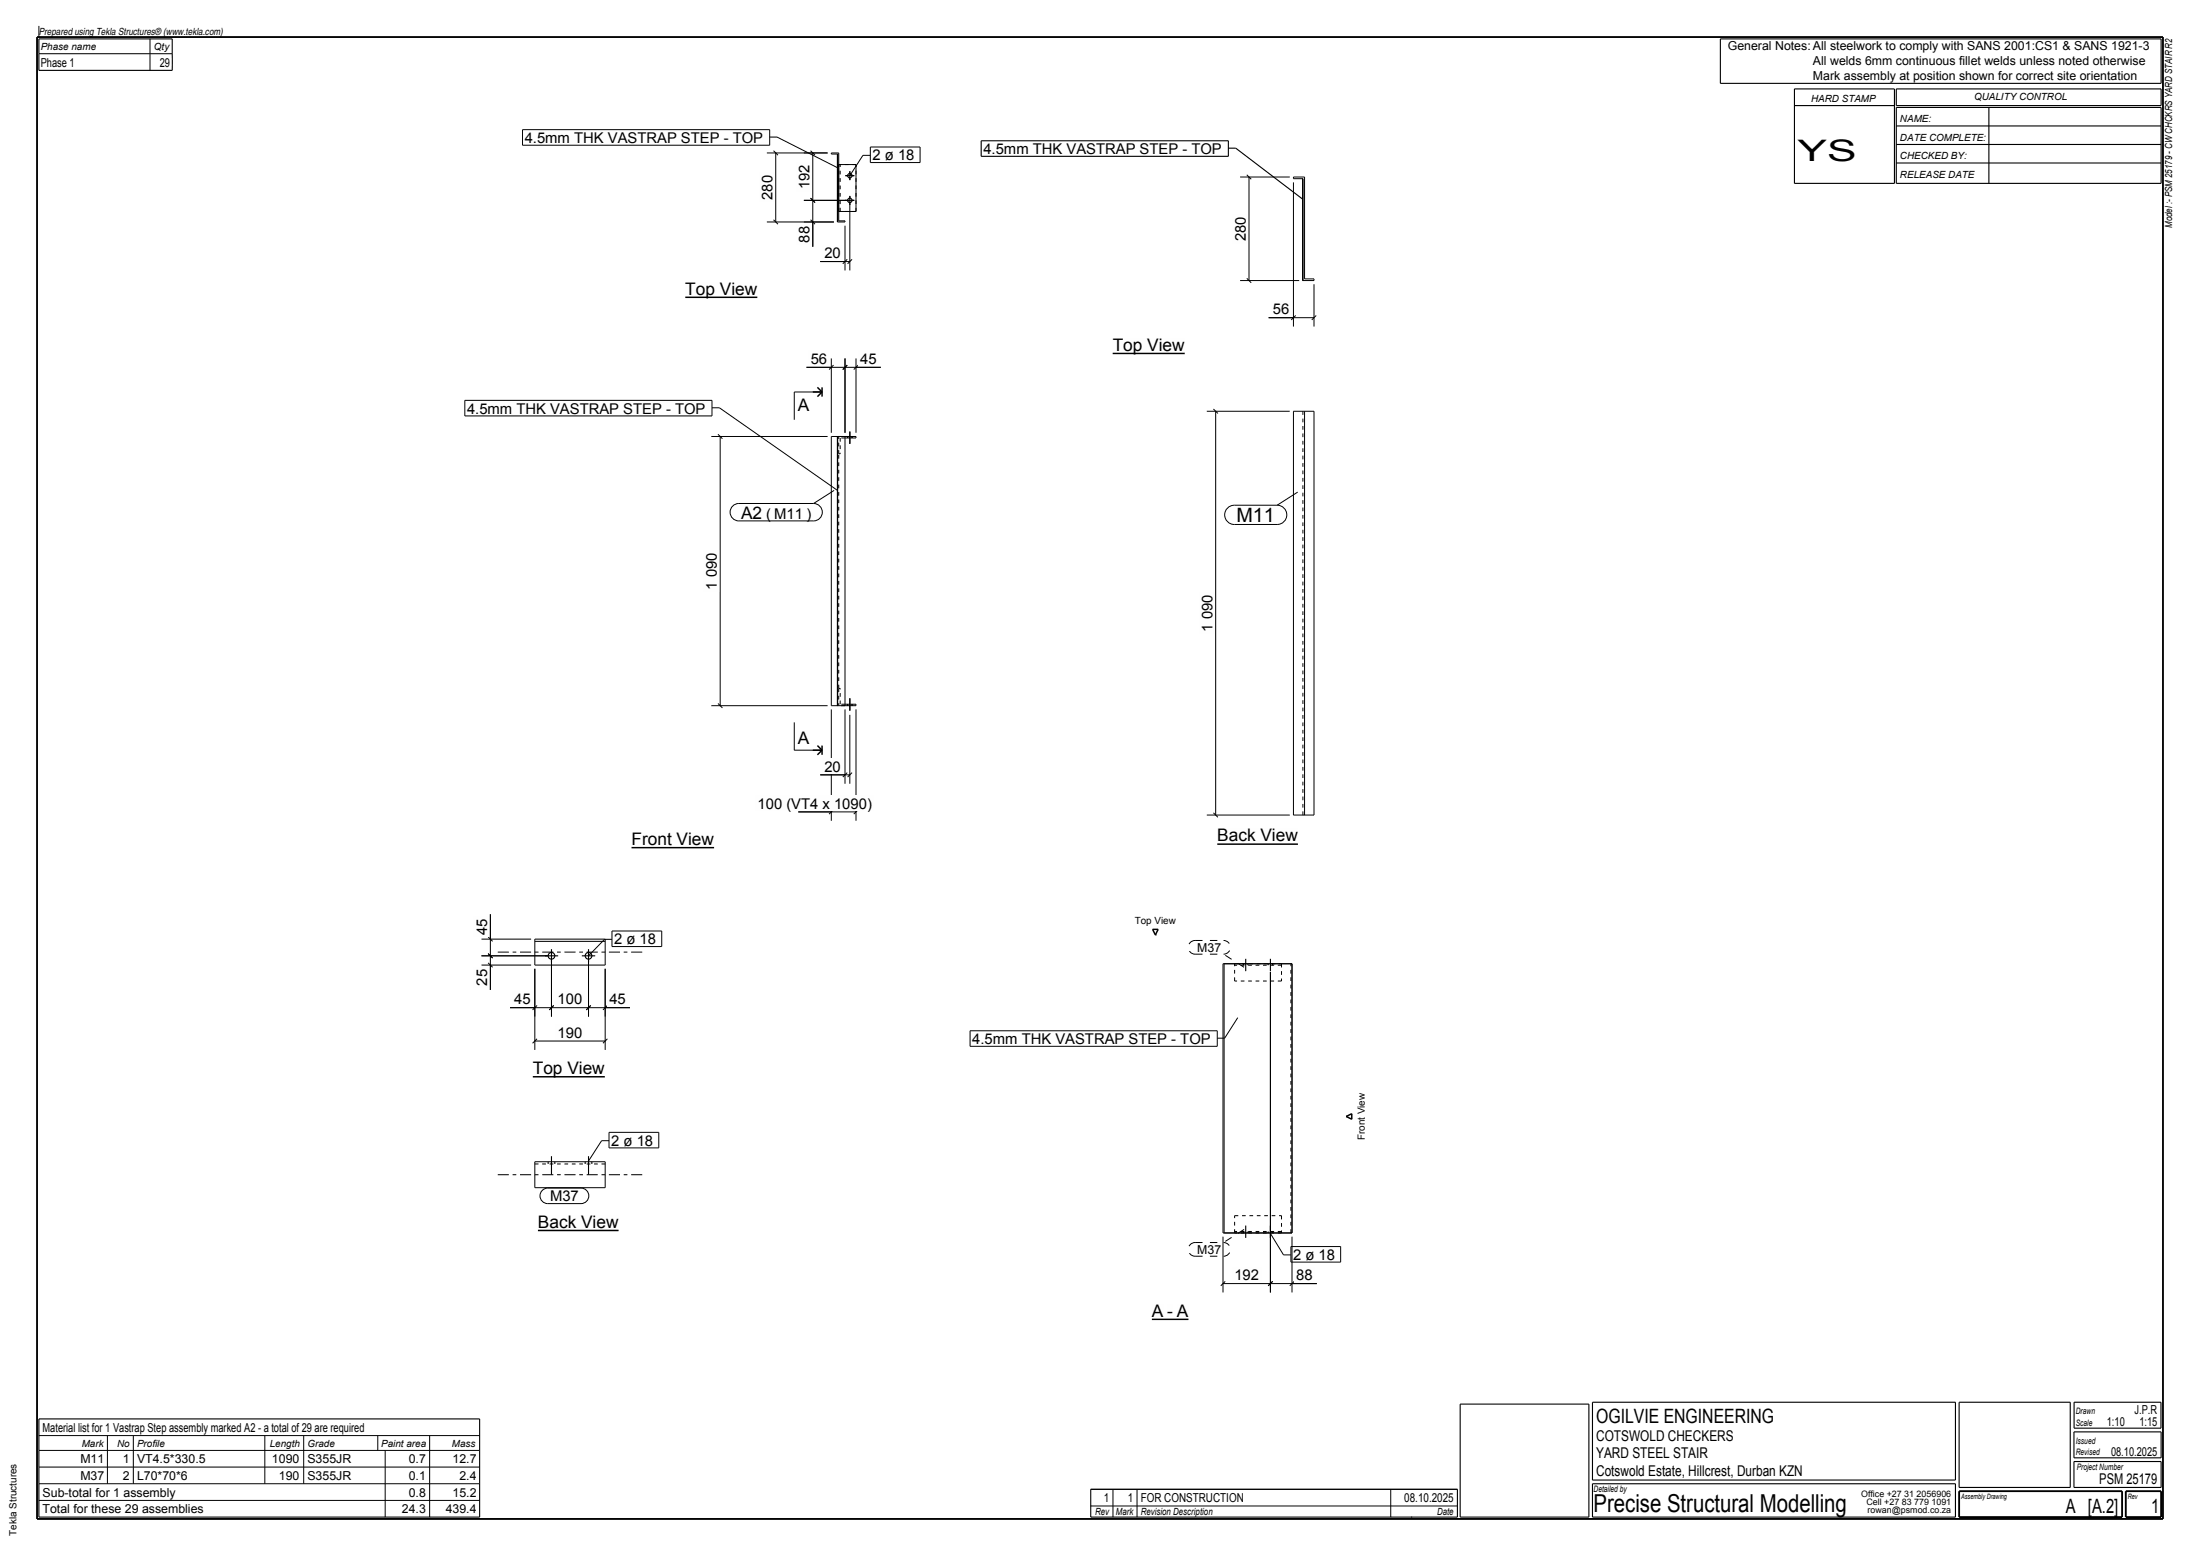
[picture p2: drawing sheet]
<svg xmlns="http://www.w3.org/2000/svg" width="594mm" height="420mm" viewBox="0 0 594 420" stroke-linecap="round" stroke-linejoin="round" font-family="sans-serif">
<path d="M10 10h574v400h-574z" fill="none" stroke="#000" stroke-width=".5"/>
<path d="M170.5 228.8h22.3" fill="none" stroke="#000" stroke-width=".4"/>
<path d="M170.5 224.6h22.3v3.4h-22.3z" fill-rule="evenodd" fill="#fefefb"/>
<path d="M185 80.2h19.5" fill="none" stroke="#000" stroke-width=".4"/>
<path d="M185 76h19.5v3.5h-19.5z" fill-rule="evenodd" fill="#fefefb"/>
<path d="M311 356.1h9.9" fill="none" stroke="#000" stroke-width=".4"/>
<g fill="#fefefb">
<path d="M311 351.9h3.1v3.5h-3.1z" fill-rule="evenodd"/>
<path d="M315.2 351.9h1.5v3.5h-1.5z" fill-rule="evenodd"/>
<path d="M317.8 351.9h3.1v3.5h-3.1z" fill-rule="evenodd"/>
</g>
<path d="M311.2 250.9h1.5l-.7 1.5zM143.9 290.6h19.4M363.5 301.4l1.5-.8v1.5z" fill="none" stroke="#000" stroke-width=".4"/>
<path d="M143.9 286.4h19.4v3.5h-19.4z" fill-rule="evenodd" fill="#fefefb"/>
<path d="M145.2 332.1h21.8" fill="none" stroke="#000" stroke-width=".4"/>
<path d="M145.2 327.9h21.8v3.5h-21.8z" fill-rule="evenodd" fill="#fefefb"/>
<path d="M300.4 95.4h19.5" fill="none" stroke="#000" stroke-width=".4"/>
<path d="M300.4 91.2h19.5v3.5h-19.5z" fill-rule="evenodd" fill="#fefefb"/>
<path d="M328.7 227.9h21.7" fill="none" stroke="#000" stroke-width=".4"/>
<path d="M328.7 223.6h21.7v3.5h-21.7z" fill-rule="evenodd" fill="#fefefb"/>
<g fill="none" stroke="#000" stroke-width=".27" stroke-dasharray="1 1 1 1" stroke-linecap="butt">
<path d="M226.5 57.1v-12.7M226.9 57.1v-12.7M231.1 57.1h-4.6M231.1 57.1v-12.7M231.1 44.4h-4.6M226.5 117.8h1.7M226.9 118.2v4.3M228.2 118.2h-1.3M226.5 122.5v-4.7M226.9 122.5h-.4M226.5 185.8v4.7M226.5 185.8v-63.3"/>
<path d="M226.9 190.1v-4.3M226.9 185.8h-.4M228.2 190.5h-1.7M228.2 190.1h-1.3M351.8 220v-109M333.3 264.8v-4.7M333.3 260.1h12.7M346 260.5h-12.7M346 260.1v4.7M346 264.8h-12.7M163.4 314.2h-19M333.3 332.8v-4.7"/>
<path d="M333.3 328.1h12.7M346 328.1v4.7M346 332.8h-12.7M346 332.4h-12.7M348.5 332.8v-72.7"/>
</g>
<g fill="none" stroke="#000" stroke-width=".3">
<path d="M10.5 10.5h36v8.5h-36zM464.5 10.5h119v12h-119zM331.7 40h2l18 13.8M484.5 24h27v25.5h-27zM484.5 28.5h27M512 24h71.5v4.5h-71.5zM512 29h71.5v20.5h-71.5zM512 34h71.5M512 39h71.5M537 29v20.5M228.3 54.1h2.4M228.3 47.4h2.4"/>
<path d="M229.5 46.2v2.4M229.5 52.9v2.4M512 44h71.5M228.9 117.8v.4M229.5 116.5v3.3M230.1 117.8v.4M228.9 190.1v.4M229.5 188.5v3.3M230.1 190.1v.4M147.1 258h3.6M148.9 256.2v3.6M157.1 258h3.6"/>
<path d="M158.9 256.2v3.6M336.3 258.8v3.3M343 258.8v3.3M335.7 260.1v.4M336.9 260.1v.4M342.4 260.1v.4M343.6 260.1v.4M148 313.6v.6M148.9 312.1v5M149.8 313.6v.6M158 313.6v.6M158.9 312.1v5"/>
<path d="M159.8 313.6v.6M335.7 332.4v.4M336.3 330.8v3.3M336.9 332.4v.4M342.4 332.4v.4M343 330.8v3.3M343.6 332.4v.4M394.3 379h34.7v30.5h-34.7zM430 378.5h98v21h-98zM529 378.5h30v23h-30zM560 378.5h23.5v7h-23.5zM10.5 383h119v26.5h-119z"/>
<path d="M560 394.5h23.5v7h-23.5zM560 386.5h23.5v7h-23.5zM294.5 402h99v7.5h-99zM430 400.5h98v9h-98z"/>
<circle cx="229.5" cy="54.1" r=".6"/>
<circle cx="229.5" cy="47.4" r=".6"/>
<circle cx="148.9" cy="258" r=".9"/>
<circle cx="158.9" cy="258" r=".9"/>
</g>
<g fill="none" stroke="#000" stroke-width=".27">
<path d="M10.5 7v3M10.5 14.5h36M40.5 10.5v8.5M207.8 37h2l16.3 8.3M207.1 59.9h18.1M207.1 41.3h16.4M208.9 59.3l1.2 1.2M208.9 40.7l1.2 1.2M209.5 41.3v18.6M217.1 54.1h11.4M218.9 53.5l1.2 1.2M218.9 40.7l1.2 1.2"/>
<path d="M218.9 59.3l1.2 1.2M219.5 41.3v25.3M226.1 41.6v18.3h2.1v-.3h-1.7v-18.3h-2v.3h1.7v18.3M226.5 44.4h4.6v12.7h-4.6M229.5 55.1v17.9M235 41.9h-2l-3.5 5.5M334.8 47.8h13.4M336.6 47.2l1.2 1.2M337.2 47.8v27.9M349.2 49.2v39M351.7 48.2v27.5h3.1v-.4h-2.6v-27.5h-3v.4h2.6v27.5M221.5 70.6h8"/>
<path d="M228.2 60.9v12.1M228.8 70l-1.2 1.2M230.1 70l-1.2 1.2M334.8 75.7h16M336.6 75.1l1.2 1.2M354.8 76.7v11.5M217.8 99.1h20M224.5 96.7v20.1M225.1 98.6l-1.2 1.1M228.2 96.7v20.1M228.8 98.6l-1.2 1.1M231.1 96.7v20.1"/>
<path d="M231.7 98.6l-1.2 1.1M342.5 85.8h12.3M349.8 85.2l-1.2 1.2M355.4 85.2l-1.2 1.2M192.1 117.8h31.4M192.2 110.1h2l31.9 22.3M193.9 117.2l1.2 1.2M194.5 117.8v72.7M222 105.8h-7.5v7.5M226.1 117.8v72.7M226.2 117.8v72.7M228.2 118.2h2.9v-.4h-6.6v72.7h6.6v-.4h-2.9"/>
<path d="M228.2 117.8v72.7M325.8 111h22.4M327.6 110.4l1.2 1.2M328.2 111v109M349.2 111h5.6v109h-5.6zM352.2 111v109M225.2 132.4l-5.5 3.5M350.4 132.8l-5.6 3.6M192.1 190.5h31.4M193.9 189.9l1.2 1.2M214.5 195v7.5h7.5M224.5 191.5v30"/>
<path d="M228.2 191.5v20M229.5 193v18.5M231.1 191.5v30M215.5 219.1h15.6M221.5 209.1h8M225.1 218.5l-1.2 1.2M228.8 208.5l-1.2 1.2M230.1 208.5l-1.2 1.2M231.7 218.5l-1.2 1.2M327.6 219.4l1.2 1.2M325.8 220h22.4M130 253.5h13.4"/>
<path d="M130 258h17.9M131.8 257.4l1.2 1.2M131.8 252.9l1.2 1.2M131.8 259.9l1.2 1.2M132.4 246.8v20.4M144.4 254.1h19M148.9 259v15.4M158.9 259v15.4M163.2 253.5l-4.3 4.5M163.4 253.5v7h-19v-7h20.8M130 260.5h13.4M137.7 272h32.4"/>
<path d="M144.4 261.5v21.9M145 271.4l-1.2 1.2M149.5 271.4l-1.2 1.2M159.5 271.4l-1.2 1.2M163.4 261.5v21.9M164 271.4l-1.2 1.2M330.2 260.1h18.6v72.7h-18.6zM330.5 260.1v72.7M334.2 274.7l-3.5 5.5h-2M343 262.3v86.6M144.4 281h19M145 280.4l-1.2 1.2"/>
<path d="M164 280.4l-1.2 1.2M144.4 313.6h19v7h-19zM164.4 307.9h-2l-3.5 5.5M330.2 333.8v15.1M343 332.9l3.5 5.8h2M348.8 333.8v15.1M330.2 346.5h25.3M330.8 345.9l-1.2 1.2M343.6 345.9l-1.2 1.2M349.4 345.9l-1.2 1.2M10.5 387.5h119M10.5 391.5h119"/>
<path d="M10.5 396h119M29 387.5v13M36 387.5v13M71.5 387.5v13M82 387.5v13M102 387.5v4M104 391.5v18M116 387.5v22M10.5 400.5h119M10.5 405h119M294.5 402h99M294.5 406.5h99"/>
<path d="M300.5 402v7.5M307 402v7.5M375.5 402v7.5M381 409.5h.1"/>
</g>
<path d="M134.4 257h39M134.4 317.1h39" fill="none" stroke="#000" stroke-width=".27" stroke-dasharray="3 1 1 1" stroke-linecap="butt"/>
<path d="M335.9 261.1l-5.5-3.5M335.9 331.9l-5.5 3.5" fill="none" stroke="#000" stroke-width=".27" stroke-dasharray="2 2" stroke-linecap="butt"/>
<path d="M529 402.5h44v7h-44zM574 402.5h9.5v7h-9.5z" fill="none" stroke="#000" stroke-width=".5"/>
<path d="M215.5 107.6h3.1v3.5h-3.1z" fill-rule="evenodd" fill="#fefefb"/>
<path d="M219.5 105.8h2.5M220.7 104.6l1.3 1.2M222 104.6v2.5M222 105.8l-1.3 1.3" fill="none" stroke="#000" stroke-width=".4"/>
<path d="M215.5 197.2h3.1v3.5h-3.1z" fill-rule="evenodd" fill="#fefefb"/>
<path d="M219.5 202.5h2.5M220.7 201.2l1.3 1.3M222 201.2v2.5M222 202.5l-1.3 1.2" fill="none" stroke="#000" stroke-width=".4"/>
<g fill="#fefefb">
<path d="M200.1 136.5h5.7v3.5h-5.7z" fill-rule="evenodd"/>
<path d="M200.1 136.5h5.7v3.5h-5.7z" fill-rule="evenodd"/>
<path d="M206.8 137h1.4v3h-1.4z" fill-rule="evenodd"/>
<path d="M206.8 137h1.4v3h-1.4z" fill-rule="evenodd"/>
<path d="M209.1 137h7.7v3h-7.7z" fill-rule="evenodd"/>
<path d="M209.1 137h7.7v3h-7.7z" fill-rule="evenodd"/>
<path d="M217.7 137h1.4v3h-1.4z" fill-rule="evenodd"/>
<path d="M217.7 137h1.4v3h-1.4z" fill-rule="evenodd"/>
</g>
<path d="M197.6 136.8a2.35 2.35 0 0 1 1.9-.9h20.2a2.35 2.35 0 0 1 2.3 2.4 2.35 2.35 0 0 1-2.3 2.3h-20.2a2.35 2.35 0 0 1-2.1-1.3 2.35 2.35 0 0 1 .2-2.5z" fill="none" stroke="#000" stroke-width=".27"/>
<g fill="#fefefb">
<path d="M222 204.6h5.6v4.2h-5.6z" fill-rule="evenodd"/>
<path d="M126.1 108.7h65.5v3h-65.5z" fill-rule="evenodd"/>
<path d="M126.1 108.7h65.5v3h-65.5z" fill-rule="evenodd"/>
</g>
<path d="M125.5 108.1h66.7v4.2h-66.7z" fill="none" stroke="#000" stroke-width=".27"/>
<g fill="#fefefb">
<path d="M190 148.5h4.2v11.3h-4.2z" fill-rule="evenodd"/>
<path d="M231.6 94.7h5.7v4.2h-5.7z" fill-rule="evenodd"/>
<path d="M218.3 94.7h5.6v4.2h-5.6z" fill-rule="evenodd"/>
<path d="M203.9 214.6h32.1v4.2h-32.1z" fill-rule="evenodd"/>
<path d="M235.6 40.3h11.3v3h-11.3z" fill-rule="evenodd"/>
<path d="M235.6 40.3h11.3v3h-11.3z" fill-rule="evenodd"/>
</g>
<path d="M247.8 40.3v3" fill="none" stroke="#fefefb" stroke-width=".27"/>
<path d="M235 39.7h13.4v4.2h-13.4z" fill="none" stroke="#000" stroke-width=".27"/>
<g fill="#fefefb">
<path d="M141.7 35.6h65.5v3h-65.5z" fill-rule="evenodd"/>
<path d="M141.7 35.6h65.5v3h-65.5z" fill-rule="evenodd"/>
</g>
<path d="M141.1 35h66.7v4.2h-66.7z" fill="none" stroke="#000" stroke-width=".27"/>
<g fill="#fefefb">
<path d="M222 66.1h5.6v4.2h-5.6z" fill-rule="evenodd"/>
<path d="M215 43.7h4.2v7.9h-4.2z" fill-rule="evenodd"/>
<path d="M215 60.4h4.2v5.7h-4.2z" fill-rule="evenodd"/>
<path d="M205 46.7h4.2v7.8h-4.2z" fill-rule="evenodd"/>
<path d="M323.3 254.5h6.5v2.5h-6.5z" fill-rule="evenodd"/>
<path d="M323.3 254.5h6.5v2.5h-6.5z" fill-rule="evenodd"/>
</g>
<path d="M322.7 257.6h7.7M322.7 253.9h7.7M322.7 253.9a1.85 1.85 0 0 0-1.9 1.8 1.85 1.85 0 0 0 1.9 1.9M330.4 257.6a1.85 1.85 0 0 0 1.8-1.9 1.85 1.85 0 0 0-1.8-1.8" fill="none" stroke="#000" stroke-width=".27" stroke-dasharray="2 2" stroke-linecap="butt"/>
<g fill="#fefefb">
<path d="M323.3 336h6.5v2.5h-6.5z" fill-rule="evenodd"/>
<path d="M323.3 336h6.5v2.5h-6.5z" fill-rule="evenodd"/>
</g>
<path d="M322.7 339.1h7.7M322.7 335.4h7.7M322.7 335.4a1.85 1.85 0 0 0-1.9 1.8 1.85 1.85 0 0 0 1.9 1.9M330.4 339.1a1.85 1.85 0 0 0 1.8-1.9 1.85 1.85 0 0 0-1.8-1.8" fill="none" stroke="#000" stroke-width=".27" stroke-dasharray="2 2" stroke-linecap="butt"/>
<g fill="#fefefb">
<path d="M349.1 337.1h11.4v3h-11.4z" fill-rule="evenodd"/>
<path d="M349.1 337.1h11.4v3h-11.4z" fill-rule="evenodd"/>
</g>
<path d="M361.4 337.1v3" fill="none" stroke="#fefefb" stroke-width=".27"/>
<path d="M348.5 336.5h13.5v4.2h-13.5z" fill="none" stroke="#000" stroke-width=".27"/>
<g fill="#fefefb">
<path d="M262.5 278.8h65.6v3h-65.6z" fill-rule="evenodd"/>
<path d="M262.5 278.8h65.6v3h-65.6z" fill-rule="evenodd"/>
</g>
<path d="M261.9 278.2h66.8v4.2h-66.8z" fill="none" stroke="#000" stroke-width=".27"/>
<g fill="#fefefb">
<path d="M349.4 342h5.6v4.2h-5.6z" fill-rule="evenodd"/>
<path d="M332.7 342h7.8v4.2h-7.8z" fill-rule="evenodd"/>
<path d="M138.2 267.5h5.7v4.2h-5.7z" fill-rule="evenodd"/>
<path d="M165.8 251.9h11.4v3h-11.4z" fill-rule="evenodd"/>
<path d="M165.8 251.9h11.4v3h-11.4z" fill-rule="evenodd"/>
</g>
<path d="M178.1 251.9v3" fill="none" stroke="#fefefb" stroke-width=".27"/>
<path d="M165.2 251.3h13.5v4.2h-13.5z" fill="none" stroke="#000" stroke-width=".27"/>
<g fill="#fefefb">
<path d="M163.9 267.5h5.7v4.2h-5.7z" fill-rule="evenodd"/>
<path d="M150 267.5h7.8v4.2h-7.8z" fill-rule="evenodd"/>
<path d="M150 276.5h7.8v4.2h-7.8z" fill-rule="evenodd"/>
<path d="M127.9 247.3h4.2v5.7h-4.2z" fill-rule="evenodd"/>
<path d="M127.9 261h4.2v5.7h-4.2z" fill-rule="evenodd"/>
<path d="M148.5 321.3h7.8v3h-7.8z" fill-rule="evenodd"/>
<path d="M148.5 321.3h7.8v3h-7.8z" fill-rule="evenodd"/>
</g>
<path d="M146.4 321.3l.9-.5 .6-.1h9a2.1 2.1 0 0 1 2.1 2.1 2.1 2.1 0 0 1-2.1 2.1h-9a2.1 2.1 0 0 1-1.9-1.3 2.1 2.1 0 0 1 .4-2.3z" fill="none" stroke="#000" stroke-width=".27"/>
<g fill="#fefefb">
<path d="M165 306.2h11.4v3h-11.4z" fill-rule="evenodd"/>
<path d="M165 306.2h11.4v3h-11.4z" fill-rule="evenodd"/>
</g>
<path d="M177.3 306.2v3" fill="none" stroke="#fefefb" stroke-width=".27"/>
<path d="M164.4 305.6h13.5v4.2h-13.5z" fill="none" stroke="#000" stroke-width=".27"/>
<g fill="#fefefb">
<path d="M265.5 38.6h65.6v3h-65.6z" fill-rule="evenodd"/>
<path d="M265.5 38.6h65.6v3h-65.6z" fill-rule="evenodd"/>
</g>
<path d="M264.9 38h66.8v4.2h-66.8z" fill="none" stroke="#000" stroke-width=".3"/>
<g fill="#fefefb">
<path d="M343.1 81.3h5.6v4.2h-5.6z" fill-rule="evenodd"/>
<path d="M332.7 57.8h4.2v7.9h-4.2z" fill-rule="evenodd"/>
<path d="M323.7 159.9h4.2v11.2h-4.2z" fill-rule="evenodd"/>
<path d="M333.9 137h10.3v4h-10.3z" fill-rule="evenodd"/>
<path d="M333.9 137h10.3v4h-10.3z" fill-rule="evenodd"/>
</g>
<path d="M331.6 136.9l1.7-.5h11.5a2.6 2.6 0 0 1 2.6 2.6 2.6 2.6 0 0 1-2.6 2.6h-11.5a2.6 2.6 0 0 1-2.5-1.8 2.6 2.6 0 0 1 .8-2.9z" fill="none" stroke="#000" stroke-width=".27"/>
<text font-size="8" x="485.4" y="43.5">YS</text>
<text font-size="6.7" x="430.3" y="408.2">Precise Structural Modelling</text>
<g font-size="5.3">
<text x="333.9" y="141">M11</text>
<text x="431" y="384">OGILVIE ENGINEERING</text>
<text x="557.8" y="408.5">A [A.2]</text>
<text x="580.8" y="408.5">1</text>
</g>
<g font-size="4.7">
<text x="185" y="79.5">Top View</text>
<text x="300.4" y="94.7">Top View</text>
<text x="215.5" y="111.1">A</text>
<text x="200.1" y="140">A2</text>
<text x="215.5" y="200.7">A</text>
<text x="328.7" y="227.1">Back View</text>
<text x="170.5" y="228">Front View</text>
<text x="143.9" y="289.9">Top View</text>
<text x="145.2" y="331.4">Back View</text>
<text x="311" y="355.4">A - A</text>
</g>
<g font-size="4">
<text x="141.7" y="38.6">4.5mm THK VASTRAP STEP - TOP</text>
<text x="265.5" y="41.6">4.5mm THK VASTRAP STEP - TOP</text>
<text x="235.6" y="43.3">2 ø 18</text>
<text x="208.6" y="53.9" transform="rotate(-90 208.6 53.9)">280</text>
<text x="218.6" y="51" transform="rotate(-90 218.6 51)">192</text>
<text x="218.6" y="65.5" transform="rotate(-90 218.6 65.5)">88</text>
<text x="336.3" y="65.1" transform="rotate(-90 336.3 65.1)">280</text>
<text x="222.6" y="69.7">20</text>
<text x="343.7" y="84.9">56</text>
<text x="218.9" y="98.2">56</text>
<text x="232.2" y="98.2">45</text>
<text x="126.1" y="111.7">4.5mm THK VASTRAP STEP - TOP</text>
<text x="206.8" y="140">(</text>
<text x="209.1" y="140">M11</text>
<text x="217.7" y="140">)</text>
<text x="193.6" y="159.2" transform="rotate(-90 193.6 159.2)">1 090</text>
<text x="327.3" y="170.5" transform="rotate(-90 327.3 170.5)">1 090</text>
<text x="222.6" y="208.2">20</text>
<text x="204.5" y="218.2">100 (VT4 x 1090)</text>
<text x="131.5" y="252.4" transform="rotate(-90 131.5 252.4)">45</text>
<text x="165.8" y="254.9">2 ø 18</text>
<text x="131.5" y="266.1" transform="rotate(-90 131.5 266.1)">25</text>
<text x="138.8" y="271.1">45</text>
<text x="150.6" y="271.1">100</text>
<text x="164.5" y="271.1">45</text>
<text x="150.6" y="280.1">190</text>
<text x="262.5" y="281.8">4.5mm THK VASTRAP STEP - TOP</text>
<text x="165" y="309.2">2 ø 18</text>
<text x="148.5" y="324.3">M37</text>
<text x="349.1" y="340.1">2 ø 18</text>
<text x="333.3" y="345.6">192</text>
<text x="350" y="345.6">88</text>
<text x="431" y="389">COTSWOLD CHECKERS</text>
<text x="431" y="393.5">YARD STEEL STAIR</text>
<text x="431" y="398.5">Cotswold Estate, Hillcrest, Durban KZN</text>
<text x="566.8" y="400.5">PSM 25179</text>
</g>
<g font-size="3.3">
<text x="11" y="18">Phase 1</text>
<text x="43.1" y="18">29</text>
<text x="466.5" y="13.5">General Notes: All steelwork to comply with SANS 2001:CS1 &amp; SANS 1921-3</text>
<text x="489.5" y="17.5">All welds 6mm continuous fillet welds unless noted otherwise</text>
<text x="489.5" y="21.5">Mark assembly at position shown for correct site orientation</text>
<text x="323.3" y="257">M37</text>
<text x="323.3" y="338.5">M37</text>
<text x="576.3" y="381.7">J.P.R</text>
<text x="11.5" y="386.5">Material list for 1 Vastrap Step assembly marked A2 - a total of 29 are required</text>
<text x="568.8" y="385">1:10</text>
<text x="577.6" y="385">1:15</text>
<text x="21.7" y="395">M11</text>
<text x="33.1" y="395">1</text>
<text x="37" y="395">VT4.5*330.5</text>
<text x="73.4" y="395">1090 S355JR</text>
<text x="110.4" y="395">0.7</text>
<text x="122.2" y="395">12.7</text>
<text x="570" y="393">08.10.2025</text>
<text x="21.7" y="399.5">M37</text>
<text x="33.1" y="399.5">2</text>
<text x="37" y="399.5">L70*70*6</text>
<text x="75.3" y="399.5">190 S355JR</text>
<text x="110.4" y="399.5">0.1</text>
<text x="124" y="399.5">2.4</text>
<text x="11.5" y="404">Sub-total for 1 assembly</text>
<text x="110.4" y="404">0.8</text>
<text x="122.2" y="404">15.2</text>
<text x="298" y="405.5">1</text>
<text x="304.5" y="405.5">1 FOR CONSTRUCTION</text>
<text x="379.2" y="405.5">08.10.2025</text>
<text x="11.5" y="408.5">Total for these 29 assemblies</text>
<text x="108.5" y="408.5">24.3</text>
<text x="120.3" y="408.5">439.4</text>
</g>
<g font-size="2.7">
<text x="10.5" y="9.5">Prepared using Tekla Structures® (www.tekla.com)</text>
<text x="11" y="13.5">Phase name</text>
<text x="41.6" y="13.5">Qty</text>
<text x="489" y="27.5">HARD STAMP</text>
<text x="533" y="27">QUALITY CONTROL</text>
<text x="513" y="33">NAME:</text>
<text x="513" y="38">DATE COMPLETE:</text>
<text x="513" y="43">CHECKED BY:</text>
<text x="513" y="48">RELEASE DATE</text>
<text x="586.5" y="61.5" transform="rotate(-90 586.5 61.5)">Model :- PSM 25179 - CW CHCKRS YARD STAIR R2</text>
<text x="306.4" y="249.4">Top View</text>
<text x="368.5" y="307.7" transform="rotate(-90 368.5 307.7)">Front View</text>
<text x="22.1" y="390.5">Mark</text>
<text x="31.6" y="390.5">No</text>
<text x="37" y="390.5">Profile</text>
<text x="72.8" y="390.5">Length</text>
<text x="83" y="390.5">Grade</text>
<text x="102.9" y="390.5">Paint area</text>
<text x="122" y="390.5">Mass</text>
<text x="295.7" y="409">Rev</text>
<text x="301.3" y="409">Mark</text>
<text x="308" y="409">Revision Description</text>
<text x="388" y="409">Date</text>
<text x="4.5" y="414.5" transform="rotate(-90 4.5 414.5)">Tekla Structures</text>
</g>
<g font-size="2.4">
<text x="560.5" y="381.7">Drawn</text>
<text x="560.5" y="385">Scale</text>
<text x="560.5" y="389.7">Issued</text>
<text x="560.5" y="392.7">Revised</text>
<text x="560.7" y="396.7">Project Number</text>
<text x="430.3" y="402.7">Detailed by</text>
<text x="502.5" y="404">Office +27 31 2056906</text>
<text x="504" y="406.2">Cell +27 83 779 1091</text>
<text x="504.3" y="408.5">rowan@psmod.co.za</text>
</g>
<g font-size="2">
<text x="529.5" y="404.5">Assembly Drawing</text>
<text x="574.5" y="404.5">Rev</text>
</g>
</svg>
